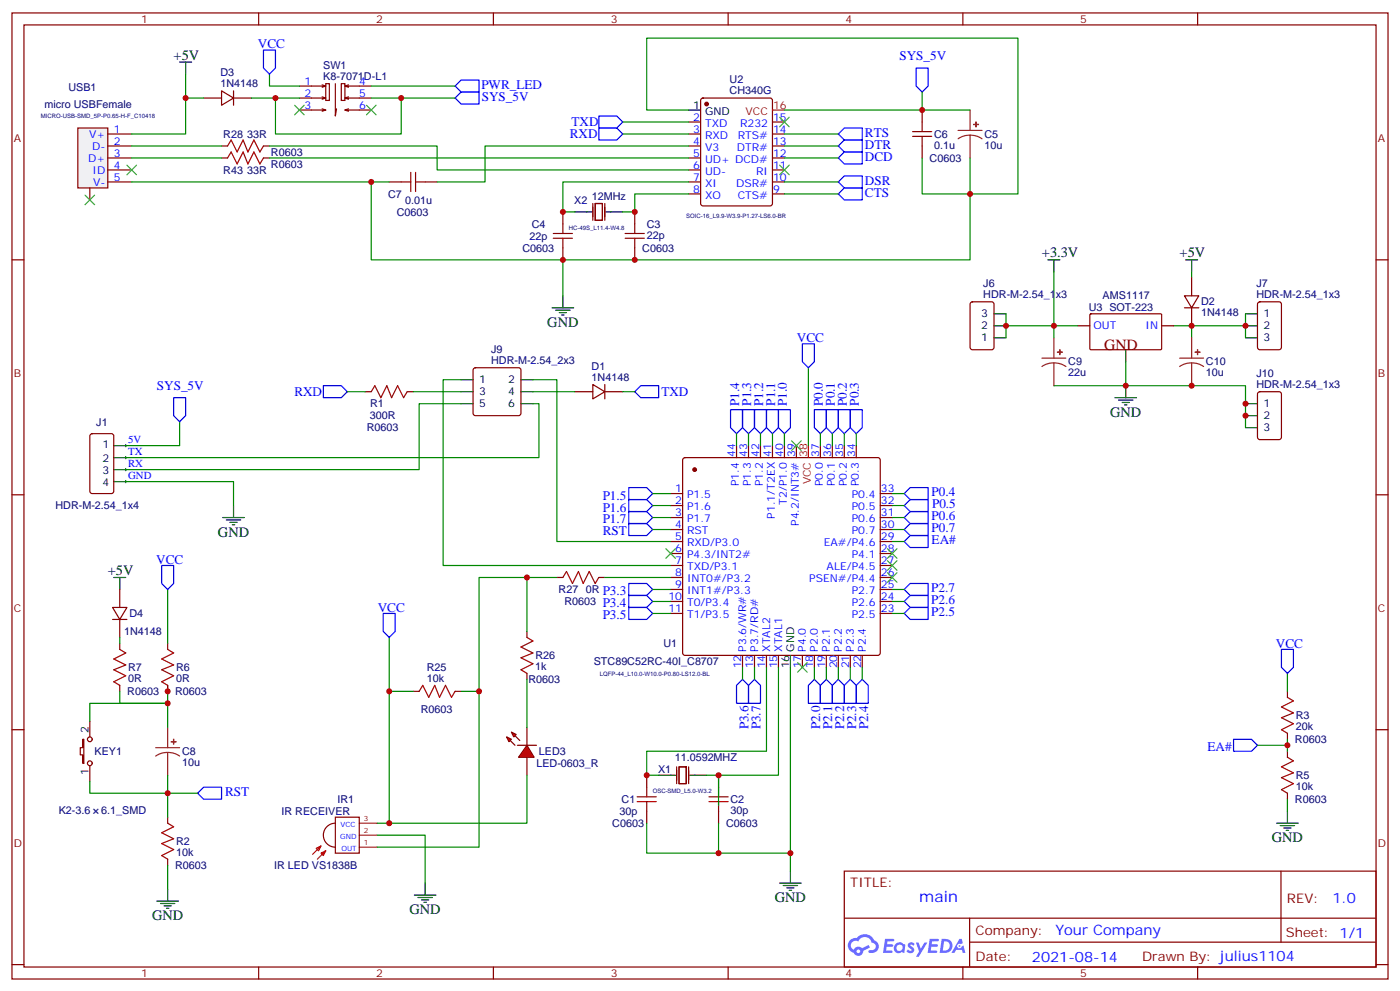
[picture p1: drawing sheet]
<svg xmlns="http://www.w3.org/2000/svg" width="412mm" height="292mm" viewBox="0 0 412 292" stroke-linecap="round" stroke-linejoin="round" font-family="sans-serif">
<g fill="none" stroke="#870000" stroke-width=".35">
<path d="M3.5 3.8h405.4v284.3h-405.4zM7.1 7.3h398.2v277.3h-398.2zM76.2 3.8v3.5M145.3 3.8v3.5M214.5 3.8v3.5M283.6 3.8v3.5M352.8 3.8v3.5M3.5 76.5h3.6M405.3 76.5h3.6M3.5 145.6h3.6M405.3 145.6h3.6M3.5 214.8h3.6"/>
<path d="M405.3 214.8h3.6M248.7 256.4h156.6v28.2h-156.6zM377.3 256.4v20.9M248.7 270.2h156.5M285.6 277.3h119.6M285.6 270.2v14.2M3.5 283.9h3.6M76.2 284.6v3.5M145.3 284.6v3.5M214.5 284.6v3.5M283.6 284.6v3.5M352.8 284.6v3.5"/>
<path d="M405.3 283.9h3.6"/>
</g>
<g fill="#5487ff">
<path d="M267.7 277.6a1.22 1.22 0 0 1 1.7 .2l-.4 .6a.47 .47 0 0 0-.3-.4 .47 .47 0 0 0-.5 .2l.1 .2a1.14 1.14 0 0 1 .8 1.8 1.14 1.14 0 0 1-1.9 0l-.2-.2 .5-.6 .7 .5a.29 .29 0 0 0 .3-.3 .29 .29 0 0 0-.2-.3 1.04 1.04 0 0 1-.6-1.7z"/>
<path d="M260.7 276.3h2.4l.3 .2-.2 .5-1.8 .1-.1 .8h1.5l.3 .4-.3 .4h-1.6l-.2 1.1h1.7l.2 .3-.2 .3-2.6 .1z"/>
<path d="M273.8 276.3h2.4l.3 .2-.1 .5-1.8 .1-.2 .8h1.6l.3 .4-.4 .4h-1.6l-.1 1.1h1.7l.2 .3-.2 .3-2.6 .1z"/>
<path d="M282.6 276.3h.7l.3 1.3-.6 .3a.69 .69 0 0 0-1 .3 .69 .69 0 0 0 .4 .9 .69 .69 0 0 0 .9-.6l.5-.2 .6 2.2h-.8l-.2-.9h-1.8l-.5 .9h-.8z"/>
<path d="M269.8 277.4h.8l.6 1.8 1.1-1.8h.9l-2.6 4.2h-.8l.9-1.5z"/>
<path d="M277.4 276.3l-.6 4.2h1.3a2.11 2.11 0 0 0 2.5-2.1 2.11 2.11 0 0 0-2.5-2.1zM278.1 277.1a1.39 1.39 0 0 1 1.7 1.4 1.39 1.39 0 0 1-1.8 1.3h-.3z"/>
<path d="M263.7 277.9a1.54 1.54 0 0 0-.1 2.2 1.54 1.54 0 0 0 2.2 .1l.6 .3 .3-2.3-.2-.3h-.4a1.49 1.49 0 0 0-2.4 0zM264 278.9a.94 .94 0 0 1 1.8 0 .94 .94 0 0 1-1.8 0z"/>
<path d="M250.4 276.7a2.18 2.18 0 0 0 1.1 3.7 1.44 1.44 0 0 0 1.6 .9 1.44 1.44 0 0 0 1.2-1.4l2-1.1-.5-.7-1.9 1a1.47 1.47 0 0 0-2.4 .4 1.39 1.39 0 0 1-.7-1.9 1.39 1.39 0 0 1 2-.5 2.12 2.12 0 0 1 2.2-1.3 2.12 2.12 0 0 1 1.9 1.7 1.14 1.14 0 0 1 1.1 1.4 1.14 1.14 0 0 1-1.7 .7 .43 .43 0 0 0-.5 .4 .43 .43 0 0 0 .4 .5 1.98 1.98 0 0 0 2.5-1.2 1.98 1.98 0 0 0-1.2-2.6 3.1 3.1 0 0 0-5.3-.6l-.9 .1zM252.3 280a.55 .55 0 0 1 1.1 0 .55 .55 0 0 1-1.1 0z"/>
<circle cx="282.6" cy="278.4" r=".26"/>
</g>
<g fill="none" stroke="#870000" stroke-width=".35">
<path d="M201.3 134.9l.5-.2h56.8l.5 .2 .2 .5v56.8l-.2 .5-.5 .2h-56.8l-.5-.2-.2-.5v-56.8zM217 131.2v3.5M220.5 131.2v3.5M224 131.2v3.5M227.5 131.2v3.5M231.1 131.2v3.5M234.6 131.2v3.5M241.7 131.2v3.5M245.2 131.2v3.5M248.7 131.2v3.5M252.2 131.2v3.5M197.6 145.3h3.5"/>
<path d="M197.6 148.8h3.5M197.6 152.3h3.5M197.6 155.9h3.5M197.6 159.4h3.5M259.3 145.3h3.5M259.3 148.8h3.5M259.3 152.3h3.5M259.3 155.9h3.5M259.3 159.4h3.5M197.6 162.9h3.5M197.6 166.4h3.5M197.6 170h3.5"/>
<path d="M197.6 173.5h3.5M197.6 177h3.5M259.3 162.9h3.5M259.3 166.4h3.5M259.3 170h3.5M259.3 173.5h3.5M259.3 177h3.5M197.6 180.6h3.5M218.7 192.9v3.5M222.2 192.9v3.5M225.8 192.9v3.5M229.3 192.9v3.5"/>
<path d="M236.4 192.9v3.5M239.9 192.9v3.5M243.4 192.9v3.5M246.9 192.9v3.5M250.5 192.9v3.5M254 192.9v3.5M259.3 180.6h3.5M190.5 228.2v3.5M190.5 238.8v3.5M199.3 225.7v4.9M200 225.7h2.1v4.9h-2.1zM202.8 225.7v4.9"/>
<path d="M211.7 228.2v3.5M211.7 238.8v3.5"/>
</g>
<circle cx="204.6" cy="138.2" r=".53" fill="#870000" stroke="#870000" stroke-width=".35"/>
<path d="M232.8 192.9v3.5M194 228.2h5M203.2 228.2h4.9M229.7 259.9h6.3M232.8 256.4v3.5M230.7 260.6h4.2M231.8 261.3h2.1M232.5 262h.7" fill="none" stroke="#000" stroke-width=".35"/>
<path d="M238.1 131.2v3.5" fill="none" stroke="#f00" stroke-width=".35"/>
<path d="M187.7 235.9h5.6M187.7 234.5h5.6M190.5 231.7v2.8M190.5 235.9v2.9M208.8 235.9h5.7M208.8 234.5h5.7M211.7 231.7v2.8M211.7 235.9v2.9" fill="none" stroke="#a10000" stroke-width=".35"/>
<path d="M22.9 37.7h8.8v17.6h-8.8z" fill="#f0f0f0" stroke="#870000" stroke-width=".35"/>
<g fill="none" stroke="#870000" stroke-width=".35">
<path d="M31.7 39.4h7.1M88.2 25.3h7.8l-1.1 .4M88.2 28.9h7.8l-1.1 .3M88.2 32.4h7.8l-1.1 .3M94.9 25l1.1 .3M94.9 28.5l1.1 .4M94.9 32l1.1 .4M96 24.6h1v5h-1zM98.8 24.6v9.5l.3-2.1M100.5 24.6h1.1v5h-1.1zM102.7 25l-1.1 .3M102.7 28.5l-1.1 .4"/>
<path d="M102.7 32l-1.1 .4M109.4 25.3h-7.8l1.1 .4M109.4 28.9h-7.8l1.1 .3M109.4 32.4h-7.8l1.1 .3M202.8 39.4h3.6M202.8 35.9h3.6M206.6 29.1l.5-.2h19.7l.7 .4v30.6l-.4 .7h-20l-.7-.5v-30.5zM227.5 39.4h3.6M227.5 35.9h3.6M271.6 32.4v3.5M26.5 55.3v3.5M31.7 43h7.1"/>
<path d="M31.7 46.5h7.1M31.7 50h7.1M31.7 53.6h7.1M114.7 53.6h3.5M125.2 53.6h3.6M202.8 43h3.6M202.8 46.5h3.6M202.8 50h3.6M202.8 53.6h3.6M202.8 57.1h3.6M227.5 43h3.6M227.5 46.5h3.6"/>
<path d="M227.5 50h3.6M227.5 53.6h3.6M227.5 57.1h3.6M271.6 43v3.5M165.8 62.4v3.5M165.8 73v3.5M187 62.4v3.5M187 73v3.5M107.6 115.3h1.8M119.9 115.3h1.8M169.3 115.3h5.3M174.6 113.2l3.6 2.1-3.6 2.1z"/>
<path d="M178.2 115.3h5.2M178.2 113.2v4.2M26.7 127.8l.5-.2h5.6l.7 .5v16.5l-.4 .6-5.9 .1-.7-.5v-16.5zM35.3 189.4v1.7M49.4 189.4v1.7M155.2 185.8v1.8M155.2 198.2v1.8M24.3 217.6h.4v7h-.4v-2.4h-.7v-2.1h.7zM26.5 212.3v4.6M35.3 201.7v1.8M49.4 201.7v1.8M121.7 203.5h1.8"/>
<path d="M134.1 203.5h1.7M379.2 203.5v1.7M379.2 215.8v1.8M26.5 225.4v4.5M379.2 221.1v1.8M379.2 233.5v1.7M49.4 240.5v1.8M49.4 252.9v1.7M98.8 240.5h7v10.6h-7zM98.8 242.3a3.5 3.5 0 0 0-3.5 3.5 3.5 3.5 0 0 0 3.5 3.5"/>
<circle cx="26.5" cy="217.6" r=".71"/>
<circle cx="26.5" cy="224.6" r=".71"/>
</g>
<circle cx="208.1" cy="30.6" r=".53" fill="#870000" stroke="#870000" stroke-width=".35"/>
<g fill="none" stroke="#000" stroke-width=".35">
<path d="M52.9 18.3h3.5M54.7 18.3v3.5M202.8 32.4h3.6M162.6 90.6h6.4M163.7 91.3h4.2M164.7 92h2.2M165.5 92.7h.7M165.8 87.1v3.5M33.5 131.2h3.5M33.5 134.7h3.5M33.5 138.2h3.5M33.5 141.7h3.5"/>
<path d="M65.6 152.3h6.4M66.7 153h4.2M67.7 153.7h2.1M68.4 154.4h.7M68.8 148.8v3.5M33.5 170h3.5M35.3 170v3.5M379.2 238.8v3.5M376.1 242.3h6.3M377.1 243h4.3M378.2 243.7h2.1M378.9 244.4h.7"/>
<path d="M46.2 265.2h6.4M47.3 265.9h4.2M48.3 266.6h2.1M49 267.3h.7M49.4 261.7v3.5"/>
</g>
<path d="M227.5 32.4h3.6M93.1 249.7l1.4-.7-.7 1.4zM94.5 251.1l1.5-.7-.8 1.4zM94.5 249l-2.4 2.5M96 250.4l-2.5 2.5M105.8 245.8h5.3M105.8 249.3h5.3M105.8 242.3h5.3" fill="none" stroke="#f00" stroke-width=".35"/>
<g fill="none" stroke="#008700" stroke-width=".35">
<path d="M54.7 21.8v7.1M79.4 21.8v3.5h8.8M81.1 28.9v10.5h37.1v-10.5h-8.8M109.4 25.3h24.7M183.4 39.4h19.4M183.4 35.9h19.4M202.8 32.4h-12.3v-21.2h109.4v45.9h-28.3v-10.6M231.1 32.4h54.7M231.1 39.4h15.8M202.8 53.6h-37v8.8h3.5M202.8 43h-59.9v10.6h-14.1M231.1 43h15.8"/>
<path d="M231.1 46.5h15.8M231.1 53.6h15.8M231.1 57.1h15.8M285.8 46.5v30h-120M102.3 115.3h5.3M121.7 115.3h14.1M157 111.8h7v47.6h33.6M157 115.3h12.3M183.4 115.3h3.6M238.1 108.2v23M52.9 124.1v7.1h-15.9M217 127.6v3.6"/>
<path d="M220.5 127.6v3.6M224 127.6v3.6M227.5 127.6v3.6M231.1 127.6v3.6M241.7 127.6v3.6M245.2 127.6v3.6M248.7 127.6v3.6M252.2 127.6v3.6M37 141.7h31.8v7.1M192.3 155.9h5.3M192.3 145.3h5.3M192.3 148.8h5.3"/>
<path d="M192.3 152.3h5.3M262.8 155.9h3.5M262.8 159.4h3.5M262.8 145.3h3.5M262.8 148.8h3.5M262.8 152.3h3.5M49.4 173.5v15.9M232.8 196.4v54.7h-21.1M379.2 198.2v5.3M35.3 203.5v3.5h14.1h-22.9v5.3M49.4 201.7v12.4M370.4 219.4h8.8"/>
<path d="M379.2 217.6v3.5M26.5 229.9v3.6h31.7M49.4 228.2v12.3M379.2 235.2v3.6M49.4 254.6v7.1M190.5 242.3v8.8h21.2v-8.8M232.8 251.1v5.3"/>
</g>
<g fill="none" stroke="#a10000" stroke-width=".35">
<path d="M268.8 38.7h5.7M271.6 35.9v2.8M118.2 53.6h2.8M121 50.7v5.7M122.4 50.7v5.7M122.4 53.6h2.8M268.8 40.1h5.7M271.6 40.1v2.9M163 70.1h5.6M163 68.7h5.6M165.8 65.9v2.8M165.8 70.1v2.9"/>
<path d="M184.1 70.1h5.7M184.1 68.7h5.7M187 65.9v2.8M187 70.1v2.9M109.4 115.3l1-1.8 1.8 3.6 1.7-3.6 1.5 3.6 1.7-3.6 1.8 3.6 1-1.8M35.3 191.1l1.7 1.1-3.5 1.8 3.5 1.7-3.5 1.4 3.5 1.8-3.5 1.8 1.8 1M49.4 191.1l1.8 1.1-3.6 1.8 3.6 1.7-3.6 1.4 3.6 1.8-3.6 1.8 1.8 1M155.2 187.6l1.8 1.1-3.5 1.7 3.5 1.8-3.5 1.4 3.5 1.8-3.5 1.7 1.7 1.1M123.5 203.5l1-1.8 1.8 3.5 1.8-3.5 1.4 3.5 1.7-3.5 1.8 3.5 1.1-1.7M379.2 205.2l1.8 1.1-3.5 1.8 3.5 1.7-3.5 1.4 3.5 1.8-3.5 1.8 1.7 1M379.2 222.9l1.8 1-3.5 1.8 3.5 1.8-3.5 1.4 3.5 1.7-3.5 1.8 1.7 1.1M49.4 242.3l1.8 1-3.6 1.8 3.6 1.8-3.6 1.4 3.6 1.7-3.6 1.8 1.8 1.1"/>
</g>
<path d="M282.2 38.4h7.1M285.8 39.8l-1.9 .2-1.7 .9M285.8 39.8l1.8 .2 1.7 .9M285.8 32.4v6M285.8 39.8v6.7M49.4 214.1v6M45.9 220.1h7M49.4 221.5l-1.9 .2-1.6 .8M49.4 221.5l1.8 .2 1.7 .8M49.4 221.5v6.7" fill="none" stroke="#8c2424" stroke-width=".35"/>
<g fill="#8c2424" stroke="#8c2424" stroke-width=".35">
<path d="M286.8 36.6l1.4 .1z"/>
<path d="M287.5 35.9v1.4z"/>
<path d="M50.4 218.3h1.5z"/>
<path d="M51.1 217.6l.1 1.4z"/>
</g>
<g fill="none" stroke="#00f" stroke-width=".35">
<path d="M135.8 23.6h5.3v3.5h-5.3l-1.7-1.8zM176.4 37.7h5.3l1.7 1.7-1.7 1.8h-5.3zM176.4 34.1h5.3l1.7 1.8-1.7 1.8h-5.3zM246.9 39.4l1.8-1.7h5.3v3.5h-5.3zM246.9 43l1.8-1.8h5.3v3.5h-5.3zM246.9 46.5l1.8-1.8h5.3v3.6h-5.3zM246.9 53.6l1.8-1.8h5.3v3.5h-5.3zM246.9 57.1l1.8-1.8h5.3v3.5h-5.3zM95.2 113.5h5.3l1.8 1.8-1.8 1.8h-5.3zM187 115.3l1.7-1.8h5.3v3.6h-5.3zM215.2 120.6h3.5v5.3l-1.7 1.7-1.8-1.7zM218.7 120.6h3.5v5.3l-1.7 1.7-1.8-1.7z"/>
<path d="M222.2 120.6h3.6v5.3l-1.8 1.7-1.8-1.7zM225.8 120.6h3.5v5.3l-1.8 1.7-1.7-1.7zM229.3 120.6h3.5v5.3l-1.7 1.7-1.8-1.7zM239.9 120.6h3.5v5.3l-1.7 1.7-1.8-1.7zM243.4 120.6h3.5v5.3l-1.7 1.7-1.8-1.7zM246.9 120.6h3.6v5.3l-1.8 1.7-1.8-1.7zM250.5 120.6h3.5v5.3l-1.8 1.7-1.7-1.7zM185.2 154.1h5.3l1.8 1.8-1.8 1.7h-5.3zM185.2 143.5h5.3l1.8 1.8-1.8 1.7h-5.3zM185.2 147h5.3l1.8 1.8-1.8 1.8h-5.3zM185.2 150.6h5.3l1.8 1.7-1.8 1.8h-5.3zM266.3 159.4l1.8-1.8h5.3v3.5h-5.3z"/>
<path d="M266.3 155.9l1.8-1.8h5.3v3.5h-5.3zM266.3 152.3l1.8-1.7h5.3v3.5h-5.3zM266.3 148.8l1.8-1.8h5.3v3.6h-5.3zM266.3 145.3l1.8-1.8h5.3v3.5h-5.3zM363.4 217.6h5.3l1.7 1.8-1.7 1.7h-5.3zM58.2 233.5l1.8-1.8h5.3v3.5h-5.3z"/>
</g>
<path d="M86.8 31l2.8 2.8M89.6 31l-2.8 2.8M107.9 31l2.9 2.8M110.8 31l-2.9 2.8M229.7 34.5l2.8 2.8M232.5 34.5l-2.8 2.8M37.4 48.6l2.8 2.8M40.2 48.6l-2.8 2.8M229.7 48.6l2.8 2.8M232.5 48.6l-2.8 2.8" fill="none" stroke="#3c3" stroke-width=".35"/>
<path d="M36.7 134.7h.7M36.7 131.2h.7M36.7 138.2h.7M37 130.8v.7M37 134.3v.7M37 137.9v.7M36.7 141.7h.7M37 141.4v.7" fill="none" stroke="#000" stroke-width=".29"/>
<g fill="#f00" stroke="#870000" stroke-width=".35">
<path d="M155.2 219.4l2.1 3.5h-4.5z"/>
<path d="M152.4 219.4h5.6z"/>
</g>
<g fill="#870000" stroke="#870000" stroke-width=".35">
<path d="M150.3 217.9l1.4 1.5z"/>
<path d="M151.7 216.5l1.4 1.4z"/>
</g>
<g fill="#f00" stroke="#870000" stroke-width=".35">
<path d="M149.2 216.9l1.4 .7-.7 .7z"/>
<path d="M150.6 215.5l1.4 .7-.7 .7z"/>
</g>
<g fill="none" stroke="#870000" stroke-width=".35">
<path d="M60 28.9h5.3M65.3 26.7l3.5 2.2-3.5 2.1zM68.8 28.9h5.3M68.8 26.7v4.3M65.3 43h1.7M65.3 46.5h1.7M77.6 43h1.8M77.6 46.5h1.8M174.6 59.9v4.9M175.3 59.9h2.1v4.9h-2.1zM178.2 59.9v4.9M286 89l.5-.2h5.6l.7 .5v12.9l-.5 .7h-5.8l-.7-.4v-13z"/>
<path d="M317.5 95.9h3.5M321.1 92.5l.3-.1h20.6l.2 .3-.1 10.1-.3 .1h-20.6l-.2-.3zM342.2 95.9h3.5M348.9 87.1h4.2l-2.1 3.5zM348.9 90.6h4.2M351 81.8v5.3M351 90.6v5.3M370.7 89l.4-.2h5.7l.6 .5 .1 12.9-.5 .7h-5.9l-.6-.4-.1-13zM139.6 108.4l.5-.2h12.7l.5 .2 .2 .5v12.7l-.3 .5-.4 .2h-12.7l-.5-.2-.3-.5v-12.7zM370.7 115.5l.4-.2h5.7l.6 .4 .1 13-.5 .6-5.9 .1-.6-.5-.1-12.9zM33.2 178.8h4.2l-2.1 3.5zM35.3 173.5v5.3"/>
<path d="M164 170h1.8M176.4 170h1.8M33.2 182.3h4.2M35.3 182.3v5.3M155.2 214.1v5.3M155.2 222.9v5.3"/>
</g>
<g fill="none" stroke="#3c3" stroke-width=".35">
<path d="M25 57.4l2.9 2.9M27.9 57.4l-2.9 2.9M233.2 129.8l2.8 2.8M236 129.8l-2.8 2.8M196.1 161.5l2.9 2.8M199 161.5l-2.9 2.8M261.4 168.6l2.8 2.8M261.4 165l2.8 2.9M261.4 161.5l2.8 2.8M264.2 168.6l-2.8 2.8M264.2 165l-2.8 2.9M264.2 161.5l-2.8 2.8"/>
<path d="M234.9 195l2.9 2.8M237.8 195l-2.9 2.8"/>
</g>
<g fill="none" stroke="#00f" stroke-width=".35">
<path d="M77.6 14.7h3.5v5.3l-1.7 1.8-1.8-1.8zM135.8 27.1h5.3v3.5h-5.3l-1.7-1.7zM269.9 20h3.5v5.3l-1.8 1.8-1.7-1.8zM51.2 117.1h3.5v5.2l-1.8 1.8-1.7-1.8zM236.4 101.2h3.5v5.3l-1.8 1.7-1.7-1.7zM47.6 166.4h3.6v5.3l-1.8 1.8-1.8-1.8zM185.2 178.8h5.3l1.8 1.8-1.8 1.7h-5.3zM185.2 175.3h5.3l1.8 1.7-1.8 1.8h-5.3zM185.2 171.7h5.3l1.8 1.8-1.8 1.8h-5.3zM266.3 177l1.8-1.7h5.3v3.5h-5.3zM266.3 173.5l1.8-1.8h5.3v3.6h-5.3zM112.9 180.6h3.5v5.2l-1.7 1.8-1.8-1.8z"/>
<path d="M218.7 200l1.8 1.7v5.3h-3.5v-5.3zM222.2 200l1.8 1.7v5.3h-3.5v-5.3zM239.9 200l1.8 1.7v5.3h-3.6v-5.3zM243.4 200l1.8 1.7v5.3h-3.5v-5.3zM246.9 200l1.8 1.7v5.3h-3.5v-5.3zM250.5 200l1.7 1.7v5.3h-3.5v-5.3zM254 200l1.8 1.7v5.3h-3.6v-5.3zM266.3 180.6l1.8-1.8h5.3v3.5h-5.3zM377.5 191.1h3.5v5.3l-1.8 1.8-1.7-1.8z"/>
</g>
<g fill="none" stroke="#008700" stroke-width=".35">
<path d="M60 28.9h-5.3v10.5h-15.9M74.1 28.9h14.1M118.2 28.9h15.9M271.6 27.1v5.3M38.8 53.6h75.9M38.8 43h26.5M38.8 46.5h26.5M79.4 43h49.4v7h74M79.4 46.5h123.4M109.4 53.6v22.9h56.4v10.6M202.8 57.1h-15.8v5.3h-3.6M296.3 92.4v3.5h14.1v3.5"/>
<path d="M296.3 95.9v3.5M310.4 80v15.9h7.1M345.7 95.9h5.3v3.5M351 80v1.8M366.9 92.4v3.5h-15.9M366.9 95.9v3.5M135.8 118.8h-12.3v19.4h-86.5M135.8 111.8h-5.3v54.6h67.1M157 118.8h1.7v15.9h-121.7M331.6 106.5v7h-21.2M331.6 113.5h35.3v12.4M155.2 170h-14.1v79.3h-30"/>
<path d="M164 170h-8.8v15.8M178.2 170h19.4M192.3 177h5.3M192.3 173.5h5.3M262.8 177h3.5M262.8 173.5h3.5M35.3 187.6v1.8M114.7 187.6v15.9h7M155.2 200v14.1M192.3 180.6h5.3M218.7 196.4v3.6M222.2 196.4v3.6"/>
<path d="M225.8 196.4v24.7h-35.3v7.1h3.5M229.3 196.4v31.8h-17.6v8.8M239.9 196.4v3.6M243.4 196.4v3.6M246.9 196.4v3.6M250.5 196.4v3.6M254 196.4v3.6M262.8 180.6h3.5M114.7 203.5v38.8M135.8 203.5h5.3M155.2 228.2v14.1h-44.1M208.1 228.2h3.6"/>
<path d="M111.1 245.8h14.1v14.1"/>
</g>
<path d="M67 43l1.1-1.8 1.7 3.5 1.8-3.5 1.4 3.5 1.8-3.5 1.8 3.5 1-1.7M67 46.5l1.1-1.8 1.7 3.6 1.8-3.6 1.4 3.6 1.8-3.6 1.8 3.6 1-1.8M165.8 170l1.1-1.8 1.7 3.5 1.8-3.5 1.4 3.5 1.8-3.5 1.7 3.5 1.1-1.7" fill="none" stroke="#a10000" stroke-width=".35"/>
<g fill="none" stroke="#000" stroke-width=".35">
<path d="M169.3 62.4h5M178.5 62.4h4.9M308.7 76.5h3.5M310.4 76.5v3.5M349.2 76.5h3.6M351 76.5v3.5M292.8 92.4h3.5M292.8 99.4h3.5M292.8 95.9h3.5M366.9 92.4h3.5M366.9 99.4h3.5M366.9 95.9h3.5"/>
<path d="M135.8 111.8h3.5M135.8 115.3h3.5M135.8 118.8h3.5M153.5 111.8h3.5M153.5 115.3h3.5M153.5 118.8h3.5M328.4 117.1h6.4M329.5 117.8h4.2M330.6 118.5h2.1M331.3 119.2h.7M331.6 102.9v3.6M331.6 113.5v3.6"/>
<path d="M366.9 118.8h3.5M366.9 125.9h3.5M366.9 122.3h3.5M125.2 259.9v3.6M122.1 263.5h6.3M123.1 264.2h4.3M124.2 264.9h2.1M124.9 265.6h.7"/>
</g>
<path d="M310.4 99.4v6M351 99.4v6M306.9 105.4h7.1M310.4 106.8l-1.8 .3-1.7 .8M310.4 106.8l1.9 .3 1.7 .8M310.4 106.8v6.7M347.5 105.4h7M351 106.8l-1.8 .3-1.7 .8M351 106.8l1.9 .3 1.6 .8M351 106.8v6.7" fill="none" stroke="#8c2424" stroke-width=".35"/>
<g fill="#8c2424" stroke="#8c2424" stroke-width=".35">
<path d="M352.1 103.6l1.4 .1z"/>
<path d="M352.7 102.9l.1 1.5z"/>
<path d="M311.5 103.6l1.4 .1z"/>
<path d="M312.2 102.9v1.5z"/>
</g>
<g fill="#c00">
<circle cx="285.8" cy="57.1" r=".88"/>
<circle cx="49.4" cy="233.5" r=".88"/>
<circle cx="211.7" cy="251.1" r=".88"/>
<circle cx="379.2" cy="219.4" r=".88"/>
<circle cx="54.7" cy="28.9" r=".88"/>
<circle cx="81.1" cy="28.9" r=".88"/>
<circle cx="49.4" cy="207" r=".88"/>
<circle cx="155.2" cy="170" r=".88"/>
<circle cx="187" cy="62.4" r=".88"/>
<circle cx="165.8" cy="76.5" r=".88"/>
<circle cx="187" cy="76.5" r=".88"/>
<circle cx="165.8" cy="62.4" r=".88"/>
<circle cx="232.8" cy="251.1" r=".88"/>
<circle cx="211.7" cy="228.2" r=".88"/>
<circle cx="190.5" cy="228.2" r=".88"/>
<circle cx="109.4" cy="53.6" r=".88"/>
<circle cx="114.7" cy="242.3" r=".88"/>
<circle cx="114.7" cy="203.5" r=".88"/>
<circle cx="141.1" cy="203.5" r=".88"/>
<circle cx="310.4" cy="95.9" r=".88"/>
<circle cx="296.3" cy="95.9" r=".88"/>
<circle cx="351" cy="95.9" r=".88"/>
<circle cx="366.9" cy="95.9" r=".88"/>
<circle cx="331.6" cy="113.5" r=".88"/>
<circle cx="351" cy="113.5" r=".88"/>
<circle cx="366.9" cy="118.8" r=".88"/>
<circle cx="366.9" cy="122.3" r=".88"/>
<circle cx="49.4" cy="203.5" r=".88"/>
<circle cx="271.6" cy="32.4" r=".88"/>
<circle cx="118.2" cy="28.9" r=".88"/>
</g>
<text font-size="4.6" fill="#800" x="325.2" y="102.9">GND</text>
<text font-size="4.6" fill="#00f" x="270.8" y="265.4">main</text>
<g font-size="4.2">
<text x="51.2" y="17.6">+5V</text>
<text x="306.9" y="75.8">+3.3V</text>
<text x="347.5" y="75.8">+5V</text>
<text x="161.2" y="96.2">GND</text>
<text x="327" y="122.7">GND</text>
<text x="64.2" y="158">GND</text>
<text x="31.7" y="169.3">+5V</text>
<text x="374.6" y="247.9">GND</text>
<text x="120.6" y="269.1">GND</text>
<text x="228.2" y="265.6">GND</text>
<text x="44.8" y="270.9">GND</text>
</g>
<g font-size="4.2" fill="#00f">
<text x="392.5" y="265.7">1.0</text>
<text x="310.9" y="275.2">Your Company</text>
<text x="304" y="283">2021-08-14</text>
</g>
<g font-size="3.9" fill="#00f">
<text x="76" y="14.2">VCC</text>
<text x="264.9" y="17.8">SYS_5V</text>
<text x="141.8" y="26.2">PWR_LED</text>
<text x="141.9" y="29.6">SYS_5V</text>
<text x="167.8" y="40.7">RXD</text>
<text x="168.4" y="37.1">TXD</text>
<text x="254.8" y="40.2">RTS</text>
<text x="254.8" y="43.7">DTR</text>
<text x="254.8" y="47.3">DCD</text>
<text x="254.8" y="54.3">DSR</text>
<text x="254.8" y="57.8">CTS</text>
<text x="234.7" y="100.6">VCC</text>
<text x="46.2" y="114.8">SYS_5V</text>
<text x="86.7" y="116.5">RXD</text>
<text x="194.8" y="116.5">TXD</text>
<text x="217.7" y="119.6" transform="rotate(-90 217.7 119.6)">P1.4</text>
<text x="221.3" y="119.4" transform="rotate(-90 221.3 119.4)">P1.3</text>
<text x="224.8" y="119.6" transform="rotate(-90 224.8 119.6)">P1.2</text>
<text x="228.3" y="119.4" transform="rotate(-90 228.3 119.4)">P1.1</text>
<text x="231.8" y="119.6" transform="rotate(-90 231.8 119.6)">P1.0</text>
<text x="242.4" y="119.6" transform="rotate(-90 242.4 119.6)">P0.0</text>
<text x="245.9" y="119.4" transform="rotate(-90 245.9 119.4)">P0.1</text>
<text x="249.5" y="119.6" transform="rotate(-90 249.5 119.6)">P0.2</text>
<text x="253" y="119.4" transform="rotate(-90 253 119.4)">P0.3</text>
<text x="177.5" y="147">P1.5</text>
<text x="274.4" y="146">P0.4</text>
<text x="274.5" y="149.6">P0.5</text>
<text x="177.5" y="150.6">P1.6</text>
<text x="177.5" y="154.1">P1.7</text>
<text x="274.4" y="153.1">P0.6</text>
<text x="177.5" y="157.6">RST</text>
<text x="274.4" y="156.6">P0.7</text>
<text x="274.4" y="160.2">EA#</text>
<text x="46" y="165.9">VCC</text>
<text x="177.5" y="178.8">P3.4</text>
<text x="177.5" y="175.2">P3.3</text>
<text x="274.3" y="177.7">P2.6</text>
<text x="274.3" y="174.2">P2.7</text>
<text x="111.3" y="180">VCC</text>
<text x="177.5" y="182.3">P3.5</text>
<text x="274.3" y="181.3">P2.5</text>
<text x="375.9" y="190.6">VCC</text>
<text x="220.5" y="214.7" transform="rotate(-90 220.5 214.7)">P3.6</text>
<text x="224" y="214.7" transform="rotate(-90 224 214.7)">P3.7</text>
<text x="241.6" y="214.7" transform="rotate(-90 241.6 214.7)">P2.0</text>
<text x="245.2" y="214.7" transform="rotate(-90 245.2 214.7)">P2.1</text>
<text x="248.7" y="214.7" transform="rotate(-90 248.7 214.7)">P2.2</text>
<text x="252.2" y="214.7" transform="rotate(-90 252.2 214.7)">P2.3</text>
<text x="255.7" y="214.7" transform="rotate(-90 255.7 214.7)">P2.4</text>
<text x="355.7" y="221.1">EA#</text>
<text x="66.3" y="234.2">RST</text>
</g>
<g font-size="3.9" fill="#800">
<text x="250.5" y="261">TITLE:</text>
<text x="379.1" y="265.7">REV:</text>
<text x="287.4" y="275.2">Company:</text>
<text x="378.7" y="275.8">Sheet: 1/1</text>
<text x="287.4" y="282.9">Date:</text>
<text x="336.4" y="282.9">Drawn By: julius1104</text>
</g>
<g font-size="3.2" fill="#800">
<text x="41.6" y="6.8">1</text>
<text x="110.8" y="6.8">2</text>
<text x="179.9" y="6.8">3</text>
<text x="249.1" y="6.8">4</text>
<text x="318.2" y="6.8">5</text>
<text x="4.1" y="41.9">A</text>
<text x="405.9" y="41.9">A</text>
<text x="4.1" y="111.1">B</text>
<text x="405.9" y="111.1">B</text>
<text x="4.1" y="180.2">C</text>
<text x="405.9" y="180.2">C</text>
<text x="4.1" y="249.3">D</text>
<text x="405.9" y="249.3">D</text>
<text x="41.6" y="287.6">1</text>
<text x="110.8" y="287.6">2</text>
<text x="179.9" y="287.6">3</text>
<text x="249.1" y="287.6">4</text>
<text x="318.2" y="287.6">5</text>
</g>
<g font-size="3.2" fill="#000080">
<text x="64.9" y="22.5">D3</text>
<text x="95.2" y="23.6">K8-7071D-L1</text>
<text x="95.2" y="20.3">SW1</text>
<text x="20.2" y="26.8">USB1</text>
<text x="64.9" y="25.7">1N4148</text>
<text x="214.9" y="27.6">CH340G</text>
<text x="214.9" y="24.4">U2</text>
<text x="13.1" y="31.8">micro USBFemale</text>
<text x="65.8" y="40.6">R28</text>
<text x="72.8" y="40.6">33R</text>
<text x="275.2" y="40.6">C6</text>
<text x="290" y="40.6">C5</text>
<text x="79.8" y="45.9">R0603</text>
<text x="273.8" y="47.6">C0603</text>
<text x="275.2" y="43.8">0.1u</text>
<text x="290" y="43.8">10u</text>
<text x="65.8" y="51.2">R43</text>
<text x="72.8" y="51.2">33R</text>
<text x="79.8" y="49.4">R0603</text>
<text x="114.3" y="58.1">C7</text>
<text x="119.4" y="59.9">0.01u</text>
<text x="169.1" y="60">X2</text>
<text x="174.3" y="58.8">12MHz</text>
<text x="116.9" y="63.4">C0603</text>
<text x="156" y="70.6">22p</text>
<text x="156.7" y="67">C4</text>
<text x="190.5" y="70.3">22p</text>
<text x="190.5" y="67.1">C3</text>
<text x="153.9" y="74.1">C0603</text>
<text x="189.2" y="74.1">C0603</text>
<text x="289.7" y="87.8">HDR-M-2.54_1x3</text>
<text x="289.7" y="84.6">J6</text>
<text x="324.8" y="88.1">AMS1117</text>
<text x="353.8" y="89.9">D2</text>
<text x="370.1" y="87.8">HDR-M-2.54_1x3</text>
<text x="370.1" y="84.6">J7</text>
<text x="320.7" y="91.7">U3 SOT-223</text>
<text x="353.8" y="93.1">1N4148</text>
<text x="144.7" y="107.2">HDR-M-2.54_2x3</text>
<text x="144.7" y="104">J9</text>
<text x="314.7" y="107.5">C9</text>
<text x="355.2" y="107.5">C10</text>
<text x="174.3" y="112.1">1N4148</text>
<text x="174.3" y="108.9">D1</text>
<text x="314.7" y="110.7">22u</text>
<text x="355.2" y="110.7">10u</text>
<text x="370.1" y="111.1">J10</text>
<text x="109" y="119.9">R1</text>
<text x="370.1" y="114.2">HDR-M-2.54_1x3</text>
<text x="28.4" y="125.2">J1</text>
<text x="108.9" y="123.4">300R</text>
<text x="108" y="126.9">R0603</text>
<text x="16.3" y="149.9">HDR-M-2.54_1x4</text>
<text x="164.6" y="174.6">R27</text>
<text x="166.2" y="178.2">R0603</text>
<text x="172.5" y="174.6">0R</text>
<text x="38.1" y="181.7">D4</text>
<text x="36.6" y="187">1N4148</text>
<text x="195.5" y="190.5">U1</text>
<text x="37.8" y="197.6">R7</text>
<text x="51.9" y="197.6">R6</text>
<text x="125.7" y="197.5">R25</text>
<text x="157.7" y="197.2">1k</text>
<text x="157.7" y="194.1">R26</text>
<text x="174.9" y="195.7">STC89C52RC-40I_C8707</text>
<text x="37.7" y="200.8">0R</text>
<text x="51.9" y="200.8">0R</text>
<text x="125.7" y="200.7">10k</text>
<text x="155.7" y="201.1">R0603</text>
<text x="37.5" y="204.6">R0603</text>
<text x="51.6" y="204.6">R0603</text>
<text x="123.9" y="209.9">R0603</text>
<text x="381.7" y="214.9">20k</text>
<text x="381.7" y="211.7">R3</text>
<text x="381.4" y="218.7">R0603</text>
<text x="27.9" y="222.3">KEY1</text>
<text x="53.6" y="225.5">10u</text>
<text x="53.6" y="222.3">C8</text>
<text x="158" y="225.7">LED-0603_R</text>
<text x="158.8" y="222.3">LED3</text>
<text x="193.8" y="227.5">X1</text>
<text x="198.7" y="224">11.0592MHZ</text>
<text x="381.7" y="232.5">10k</text>
<text x="381.7" y="229.3">R5</text>
<text x="17.3" y="239.7">K2-3.6</text>
<text x="29.8" y="239.7">6.1_SMD</text>
<text x="82.9" y="239.9">IR RECEIVER</text>
<text x="99.4" y="236.3">IR1</text>
<text x="182.5" y="239.9">30p</text>
<text x="183.1" y="236.3">C1</text>
<text x="215.2" y="239.6">30p</text>
<text x="215.2" y="236.4">C2</text>
<text x="381.4" y="236.4">R0603</text>
<text x="180.4" y="243.4">C0603</text>
<text x="213.9" y="243.4">C0603</text>
<text x="51.9" y="251.9">10k</text>
<text x="51.9" y="248.7">R2</text>
<text x="51.6" y="255.8">R0603</text>
<text x="80.8" y="255.8">IR LED VS1838B</text>
</g>
<g font-size="3.2" fill="#00f">
<text x="89.7" y="25">1</text>
<text x="89.7" y="28.5">2</text>
<text x="105.8" y="25">4</text>
<text x="105.8" y="28.5">5</text>
<text x="89.7" y="32">3</text>
<text x="105.8" y="32">6</text>
<text x="204.2" y="35.6">2</text>
<text x="227.7" y="35.6">15</text>
<text x="26.3" y="40.5">V+</text>
<text x="33.5" y="39.1">1</text>
<text x="204.2" y="39.1">3</text>
<text x="207.7" y="37.3">TXD</text>
<text x="207.7" y="40.9">RXD</text>
<text x="217.3" y="40.9">RTS#</text>
<text x="218" y="37.3">R232</text>
<text x="227.7" y="39.1">14</text>
<text x="26" y="47.6">D+</text>
<text x="27.2" y="44">D-</text>
<text x="33.5" y="42.6">2</text>
<text x="33.5" y="46.1">3</text>
<text x="204.2" y="42.6">4</text>
<text x="204.2" y="46.1">5</text>
<text x="207.7" y="44.4">V3</text>
<text x="207.7" y="47.9">UD+ DCD#</text>
<text x="217" y="44.4">DTR#</text>
<text x="227.7" y="46.1">12</text>
<text x="227.7" y="42.6">13</text>
<text x="27.3" y="51.1">ID</text>
<text x="33.5" y="49.7">4</text>
<text x="33.5" y="53.2">5</text>
<text x="204.2" y="49.7">6</text>
<text x="204.2" y="53.2">7</text>
<text x="207.7" y="51.4">UD-</text>
<text x="222.7" y="51.4">RI</text>
<text x="227.7" y="53.2">10</text>
<text x="227.7" y="49.7">11</text>
<text x="27.4" y="54.6">V-</text>
<text x="204.2" y="56.7">8</text>
<text x="207.7" y="55">XI</text>
<text x="207.7" y="58.5">XO</text>
<text x="216.8" y="55">DSR#</text>
<text x="217.3" y="58.5">CTS#</text>
<text x="227.7" y="56.7">9</text>
<text x="322.1" y="96.9">OUT</text>
<text x="337.4" y="96.9">IN</text>
<text x="37.7" y="130.3">5V</text>
<text x="37.7" y="133.8">TX</text>
<text x="37.7" y="137.3">RX</text>
<text x="216.6" y="134.5" transform="rotate(-90 216.6 134.5)">44</text>
<text x="220.1" y="134.5" transform="rotate(-90 220.1 134.5)">43</text>
<text x="223.7" y="134.5" transform="rotate(-90 223.7 134.5)">42</text>
<text x="227.2" y="134.5" transform="rotate(-90 227.2 134.5)">41</text>
<text x="230.7" y="134.5" transform="rotate(-90 230.7 134.5)">40</text>
<text x="234.2" y="134.5" transform="rotate(-90 234.2 134.5)">39</text>
<text x="241.3" y="134.5" transform="rotate(-90 241.3 134.5)">37</text>
<text x="244.8" y="134.5" transform="rotate(-90 244.8 134.5)">36</text>
<text x="248.4" y="134.5" transform="rotate(-90 248.4 134.5)">35</text>
<text x="251.9" y="134.5" transform="rotate(-90 251.9 134.5)">34</text>
<text x="37.7" y="140.9">GND</text>
<text x="217.7" y="143.1" transform="rotate(-90 217.7 143.1)">P1.4</text>
<text x="221.2" y="143.1" transform="rotate(-90 221.2 143.1)">P1.3</text>
<text x="224.7" y="143.1" transform="rotate(-90 224.7 143.1)">P1.2</text>
<text x="242.4" y="143.1" transform="rotate(-90 242.4 143.1)">P0.0</text>
<text x="245.9" y="143.1" transform="rotate(-90 245.9 143.1)">P0.1</text>
<text x="249.4" y="143.1" transform="rotate(-90 249.4 143.1)">P0.2</text>
<text x="252.9" y="143.1" transform="rotate(-90 252.9 143.1)">P0.3</text>
<text x="198.9" y="144.9">1</text>
<text x="198.9" y="148.4">2</text>
<text x="202.4" y="146.7">P1.5</text>
<text x="231.8" y="148.5" transform="rotate(-90 231.8 148.5)">T2/P1.0</text>
<text x="250.9" y="146.7">P0.4</text>
<text x="259.5" y="148.4">32</text>
<text x="259.5" y="144.9">33</text>
<text x="198.9" y="152">3</text>
<text x="198.9" y="155.5">4</text>
<text x="202.4" y="150.2">P1.6</text>
<text x="202.4" y="153.7">P1.7</text>
<text x="228.2" y="152.7" transform="rotate(-90 228.2 152.7)">P1.1/T2EX</text>
<text x="235.3" y="154.8" transform="rotate(-90 235.3 154.8)">P4.2/INT3#</text>
<text x="250.9" y="153.7">P0.6</text>
<text x="250.9" y="150.2">P0.5</text>
<text x="259.5" y="155.5">30</text>
<text x="259.5" y="152">31</text>
<text x="198.9" y="159">5</text>
<text x="202.4" y="157.3">RST</text>
<text x="202.4" y="160.8">RXD/P3.0</text>
<text x="242.7" y="160.8">EA#/P4.6</text>
<text x="250.9" y="157.3">P0.7</text>
<text x="259.5" y="159">29</text>
<text x="198.9" y="162.6">6</text>
<text x="198.9" y="166.1">7</text>
<text x="202.4" y="164.3">P4.3/INT2#</text>
<text x="202.4" y="167.9">TXD/P3.1</text>
<text x="243.5" y="167.9">ALE/P4.5</text>
<text x="250.9" y="164.3">P4.1</text>
<text x="259.5" y="166.1">27</text>
<text x="259.5" y="162.6">28</text>
<text x="198.9" y="169.6">8</text>
<text x="198.9" y="173.1">9</text>
<text x="202.4" y="171.4">INT0#/P3.2</text>
<text x="238.4" y="171.4">PSEN#/P4.4</text>
<text x="259.5" y="173.1">25</text>
<text x="259.5" y="169.6">26</text>
<text x="196.9" y="176.7">10</text>
<text x="202.4" y="174.9">INT1#/P3.3</text>
<text x="202.4" y="178.4">T0/P3.4</text>
<text x="250.9" y="178.4">P2.6</text>
<text x="250.9" y="174.9">P2.7</text>
<text x="259.5" y="176.7">24</text>
<text x="196.9" y="180.2">11</text>
<text x="202.4" y="182">T1/P3.5</text>
<text x="250.9" y="182">P2.5</text>
<text x="259.5" y="180.2">23</text>
<text x="219.8" y="191.8" transform="rotate(-90 219.8 191.8)">P3.6/WR#</text>
<text x="223.3" y="191.8" transform="rotate(-90 223.3 191.8)">P3.7/RD#</text>
<text x="226.8" y="191.8" transform="rotate(-90 226.8 191.8)">XTAL2</text>
<text x="230.4" y="191.8" transform="rotate(-90 230.4 191.8)">XTAL1</text>
<text x="237.4" y="191.8" transform="rotate(-90 237.4 191.8)">P4.0</text>
<text x="240.9" y="191.8" transform="rotate(-90 240.9 191.8)">P2.0</text>
<text x="244.5" y="191.8" transform="rotate(-90 244.5 191.8)">P2.1</text>
<text x="248" y="191.8" transform="rotate(-90 248 191.8)">P2.2</text>
<text x="251.5" y="191.8" transform="rotate(-90 251.5 191.8)">P2.3</text>
<text x="255.1" y="191.8" transform="rotate(-90 255.1 191.8)">P2.4</text>
<text x="218.4" y="196.8" transform="rotate(-90 218.4 196.8)">12</text>
<text x="221.9" y="196.8" transform="rotate(-90 221.9 196.8)">13</text>
<text x="225.4" y="196.8" transform="rotate(-90 225.4 196.8)">14</text>
<text x="229" y="196.8" transform="rotate(-90 229 196.8)">15</text>
<text x="236" y="196.8" transform="rotate(-90 236 196.8)">17</text>
<text x="239.5" y="196.8" transform="rotate(-90 239.5 196.8)">18</text>
<text x="243.1" y="196.8" transform="rotate(-90 243.1 196.8)">19</text>
<text x="246.6" y="196.8" transform="rotate(-90 246.6 196.8)">20</text>
<text x="250.1" y="196.8" transform="rotate(-90 250.1 196.8)">21</text>
<text x="253.6" y="196.8" transform="rotate(-90 253.6 196.8)">22</text>
</g>
<g font-size="3.2">
<text x="204.2" y="32">1</text>
<text x="207.7" y="33.8">GND</text>
<text x="289" y="93.4">3</text>
<text x="372.2" y="93.4">1</text>
<text x="289" y="100.5">1</text>
<text x="289" y="96.9">2</text>
<text x="372.2" y="100.5">3</text>
<text x="372.2" y="96.9">2</text>
<text x="141.1" y="112.8">1</text>
<text x="149.7" y="112.8">2</text>
<text x="141.1" y="116.3">3</text>
<text x="141.1" y="119.9">5</text>
<text x="149.7" y="116.3">4</text>
<text x="149.7" y="119.9">6</text>
<text x="372.2" y="119.9">1</text>
<text x="372.2" y="123.4">2</text>
<text x="30.2" y="131.9">1</text>
<text x="372.2" y="126.9">3</text>
<text x="30.2" y="136.1">2</text>
<text x="30.2" y="139.6">3</text>
<text x="30.2" y="143.2">4</text>
<text x="233.9" y="191.8" transform="rotate(-90 233.9 191.8)">GND</text>
<text x="232.5" y="196.8" transform="rotate(-90 232.5 196.8)">16</text>
<text x="26.1" y="215.8" transform="rotate(-90 26.1 215.8)">2</text>
<text x="26.1" y="228.1" transform="rotate(-90 26.1 228.1)">1</text>
</g>
<g font-size="3.2" fill="#f00">
<text x="219.6" y="33.8">VCC</text>
<text x="227.7" y="32">16</text>
<text x="237.8" y="134.5" transform="rotate(-90 237.8 134.5)">38</text>
<text x="238.8" y="142.6" transform="rotate(-90 238.8 142.6)">VCC</text>
</g>
<g font-size="2.1" fill="#00f">
<text x="100.3" y="243.3">VCC</text>
<text x="100.2" y="246.9">GND</text>
<text x="100.6" y="250.4">OUT</text>
</g>
<g font-size="2.1" fill="#800">
<text x="107.2" y="245.1">2</text>
<text x="107.2" y="241.6">3</text>
<text x="107.2" y="248.6">1</text>
</g>
<g font-size="1.8" fill="#000080">
<text x="12.1" y="34.9">MICRO-USB-SMD_5P-P0.65-H-F_C10418</text>
<text x="202.1" y="64.1">SOIC-16_L9.9-W3.9-P1.27-LS6.0-BR</text>
<text x="167.6" y="67.7">HC-49S_L11.4-W4.8</text>
<text x="176.7" y="198.9">LQFP-44_L10.0-W10.0-P0.80-LS12.0-BL</text>
<text x="192.3" y="233.5">OSC-SMD_L5.0-W3.2</text>
</g>
</svg>
